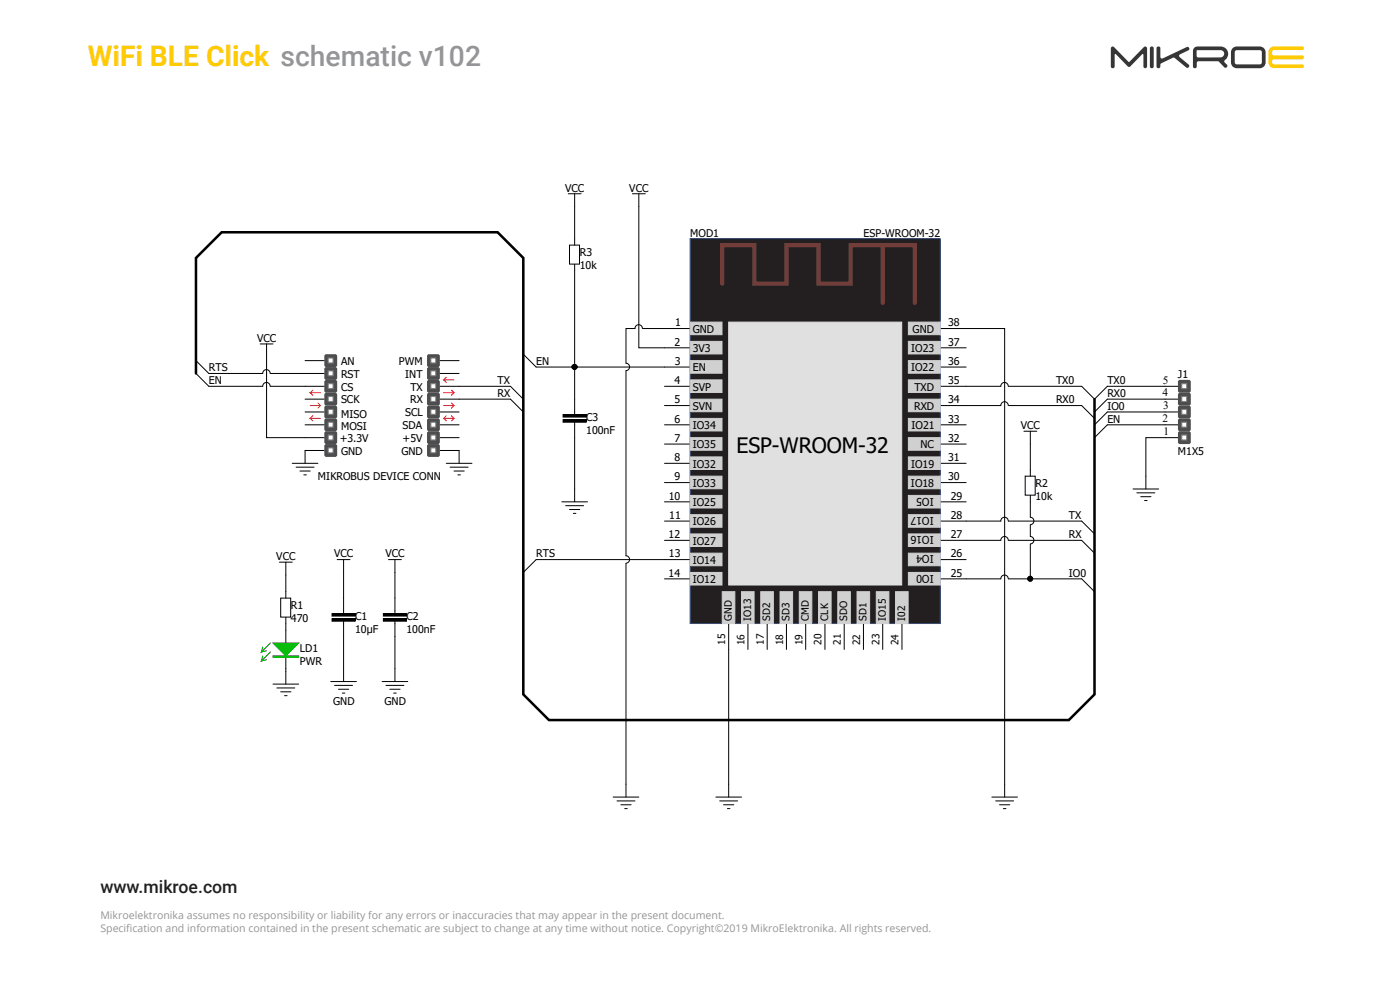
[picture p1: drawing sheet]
<svg xmlns="http://www.w3.org/2000/svg" width="420mm" height="297mm" viewBox="0 0 420 297" stroke-linecap="round" stroke-linejoin="round" font-family="sans-serif">
<path d="M381 14.4l1.3-.5h8.4a.54 .54 0 0 1 .5 .5 .54 .54 0 0 1-.5 .6h-8.6a.9 .9 0 0 0-.5 .8 .9 .9 0 0 0 .5 .8h8.6a.58 .58 0 0 1 .5 .6 .58 .58 0 0 1-.5 .6h-8.6a.8 .8 0 0 0-.5 .8 .8 .8 0 0 0 .7 .7h8.4a.55 .55 0 0 1 .5 .5 .55 .55 0 0 1-.5 .6h-8.4a1.74 1.74 0 0 1-1.8-1.8v-3.3z" fill-rule="evenodd" fill="#ffcb05"/>
<path d="M359 15.1l7.2-.1a1.09 1.09 0 0 1 1.1 1.1 1.09 1.09 0 0 1-1.1 1.1h-6.9l-.3-.5zM358.4 14.2l-.5 1.1v4.6a.58 .58 0 0 0 .6 .5 .58 .58 0 0 0 .5-.5l.1-1.2 .3-.3 6.3 .1a4 4 0 0 0 2.1 1.8l.4-.5-.4-.7a.72 .72 0 0 1-.5-.6 .72 .72 0 0 1 .5-.7 2.22 2.22 0 0 0 .5-2.5 2.22 2.22 0 0 0-2.1-1.4h-6.9zM347.1 14.1l-.1 5.8a.58 .58 0 0 0 .5 .5 .58 .58 0 0 0 .6-.5v-.7l.3-.2 3.7-1.7 3.8 2.9a.57 .57 0 0 0 .7-.1 .57 .57 0 0 0 0-.7l-2.7-2.3-.2-.4 .3-.4 2.5-1.2a.56 .56 0 0 0 .2-.7 .56 .56 0 0 0-.7-.3l-7.3 3.5-.6-.4v-3l-.5-.3zM345.1 14.1l-.1 5.8a.58 .58 0 0 0 .5 .5 .58 .58 0 0 0 .6-.5v-5.5l-.3-.4zM369.8 14.4l.9-.4 7.2-.1a1.74 1.74 0 0 1 1.8 1.8v3a1.74 1.74 0 0 1-1.8 1.7h-6.8a1.74 1.74 0 0 1-1.8-1.7v-3.4zM370.6 15.2l-.2 .5v3l.3 .5 7.2 .1 .6-.3 .1-3.3-.4-.6-7.1-.1zM333.4 14.1l-.1 .4v5.4a.58 .58 0 0 0 .5 .5 .58 .58 0 0 0 .6-.5v-3.5l.3-.2 3.6 3.7 .4 .2 4.2-3.9 .1 3.7a.55 .55 0 0 0 .6 .5 .55 .55 0 0 0 .5-.5v-5.4l-.3-.5-.6 .1-4.5 4.5-4.5-4.5-.4-.2z" fill-rule="evenodd" fill="#343537"/>
<g fill="none" stroke="#000" stroke-width=".3">
<path d="M91.5 108.1h5.8M91.5 111.9h5.8M91.5 115.8h5.8M91.5 119.6h5.8M132 108.1h5.7M132 111.9h5.7M132 115.8h5.7M132 119.6h5.7M91.5 123.5h5.8M91.5 127.3h5.8M91.5 131.2h5.8M91.5 135h5.8"/>
<path d="M132 123.5h5.7M132 127.3h5.7M132 131.2h5.7M132 135h5.7"/>
</g>
<g fill="#4d4d4f">
<path d="M97.3 106.5l.4-.3h3.1l.4 .3v3.1l-.4 .4h-3.1l-.4-.4z" fill-rule="evenodd"/>
<path d="M97.3 110.4l.4-.4h3.1l.4 .4v3.1l-.4 .4h-3.1l-.4-.4z" fill-rule="evenodd"/>
</g>
<g fill="#fff" stroke="#808080" stroke-width=".3">
<path d="M98.5 107.3h1.4v1.5h-1.4z"/>
<path d="M98.5 111.2h1.4v1.4h-1.4z"/>
</g>
<g fill="#4d4d4f">
<path d="M97.3 114.2l.4-.3h3.1l.4 .3v3.1l-.4 .4h-3.1l-.4-.4z" fill-rule="evenodd"/>
<path d="M97.3 118.1l.4-.4h3.1l.4 .4v3.1l-.4 .3h-3.1l-.4-.3z" fill-rule="evenodd"/>
</g>
<g fill="#fff" stroke="#808080" stroke-width=".3">
<path d="M98.5 115h1.4v1.5h-1.4z"/>
<path d="M98.5 118.9h1.4v1.4h-1.4z"/>
</g>
<g fill="#4d4d4f">
<path d="M97.3 121.9l.4-.4h3.1l.4 .4v3.1l-.4 .4h-3.1l-.4-.4z" fill-rule="evenodd"/>
<path d="M97.3 125.8l.4-.4h3.1l.4 .4v3.1l-.4 .3h-3.1l-.4-.3z" fill-rule="evenodd"/>
</g>
<g fill="#fff" stroke="#808080" stroke-width=".3">
<path d="M98.5 122.7h1.4v1.5h-1.4z"/>
<path d="M98.5 126.5h1.4v1.5h-1.4z"/>
</g>
<g fill="#4d4d4f">
<path d="M97.3 129.6l.4-.4h3.1l.4 .4v3.1l-.4 .4h-3.1l-.4-.4z" fill-rule="evenodd"/>
<path d="M97.3 133.5l.4-.4h3.1l.4 .4v3l-.4 .4h-3.1l-.4-.4z" fill-rule="evenodd"/>
</g>
<g fill="#fff" stroke="#808080" stroke-width=".3">
<path d="M98.5 130.4h1.4v1.5h-1.4z"/>
<path d="M98.5 134.2h1.4v1.5h-1.4z"/>
</g>
<g fill="#4d4d4f">
<path d="M128.1 106.5l.4-.3h3.1l.4 .3v3.1l-.4 .4h-3.1l-.4-.4z" fill-rule="evenodd"/>
<path d="M128.1 110.4l.4-.4h3.1l.4 .4v3.1l-.4 .4h-3.1l-.4-.4z" fill-rule="evenodd"/>
</g>
<g fill="#fff" stroke="#808080" stroke-width=".3">
<path d="M129.3 107.3h1.4v1.5h-1.4z"/>
<path d="M129.3 111.2h1.4v1.4h-1.4z"/>
</g>
<g fill="#4d4d4f">
<path d="M128.1 114.2l.4-.3h3.1l.4 .3v3.1l-.4 .4h-3.1l-.4-.4z" fill-rule="evenodd"/>
<path d="M128.1 118.1l.4-.4h3.1l.4 .4v3.1l-.4 .3h-3.1l-.4-.3z" fill-rule="evenodd"/>
</g>
<g fill="#fff" stroke="#808080" stroke-width=".3">
<path d="M129.3 115h1.4v1.5h-1.4z"/>
<path d="M129.3 118.9h1.4v1.4h-1.4z"/>
</g>
<g fill="#4d4d4f">
<path d="M128.1 121.9l.4-.4h3.1l.4 .4v3.1l-.4 .4h-3.1l-.4-.4z" fill-rule="evenodd"/>
<path d="M128.1 125.8l.4-.4h3.1l.4 .4v3.1l-.4 .3h-3.1l-.4-.3z" fill-rule="evenodd"/>
</g>
<g fill="#fff" stroke="#808080" stroke-width=".3">
<path d="M129.3 122.7h1.4v1.5h-1.4z"/>
<path d="M129.3 126.5h1.4v1.5h-1.4z"/>
</g>
<g fill="#4d4d4f">
<path d="M128.1 129.6l.4-.4h3.1l.4 .4v3.1l-.4 .4h-3.1l-.4-.4z" fill-rule="evenodd"/>
<path d="M128.1 133.5l.4-.4h3.1l.4 .4v3l-.4 .4h-3.1l-.4-.4z" fill-rule="evenodd"/>
</g>
<g fill="#fff" stroke="#808080" stroke-width=".3">
<path d="M129.3 130.4h1.4v1.5h-1.4z"/>
<path d="M129.3 134.2h1.4v1.5h-1.4z"/>
</g>
<g fill="none" stroke="#ee0e22" stroke-width=".3">
<path d="M93.8 116.9l-.7 .8M96.1 117.7h-3l.7 .8M133.1 117.7h3.1l-.8 .8M133.9 113.1l-.8 .8M135.4 116.9l.8 .8M136.2 113.9h-3.1l.8 .7M93.1 121.5h3l-.7 .8M93.8 124.6l-.7 .8M95.4 120.8l.7 .7M96.1 125.4h-3l.7 .8M133.1 121.5h3.1l-.8 .8M133.1 125.4h3.1l-.8 .8"/>
<path d="M133.1 125.4l.8 .8M133.9 124.6l-.8 .8M135.4 120.8l.8 .7M135.4 124.6l.8 .8"/>
</g>
<g fill="none" stroke="#000" stroke-width=".3">
<path d="M199.3 98.5h11.6M278.3 98.5h11.5M78 103.1h3.9M80 103.1v3.8M199.3 104.2h11.6M199.3 110h11.6M199.3 115.8h11.6M278.3 104.2h11.5M278.3 110h11.5M278.3 115.8h11.5M87.7 138.9h7.7M91.5 135v3.9"/>
<path d="M133.9 138.9h7.7M137.7 135v3.9M199.3 138.9h11.6M199.3 121.5h11.6M199.3 127.3h11.6M199.3 133.1h11.6M278.3 138.9h11.5M278.3 121.5h11.5M278.3 127.3h11.5M278.3 133.1h11.5M88.8 140h5.4M90 141.2h3.1"/>
<path d="M91.1 142.3h.8M135 140h5.4M136.2 141.2h3.1M137.3 142.3h.8M199.3 144.6h11.6M278.3 144.6h11.5"/>
</g>
<path d="M207.1 71.5h75v115.4h-75z" fill="#231f20" stroke="#039" stroke-width=".3"/>
<g fill="#d0d0d0" stroke="#d0d0d0" stroke-width=".3">
<path d="M207.1 142.7h9.5v3.8h-9.5z"/>
<path d="M207.1 136.9h9.5v3.8h-9.5z"/>
<path d="M207.1 131.2h9.5v3.7h-9.5z"/>
<path d="M207.1 125.4h9.5v3.8h-9.5z"/>
<path d="M207.1 119.6h9.5v3.8h-9.5z"/>
<path d="M207.1 113.9h9.5v3.7h-9.5z"/>
<path d="M207.1 108.1h9.5v3.8h-9.5z"/>
<path d="M207.1 102.3h9.5v3.8h-9.5z"/>
<path d="M207.1 96.5h9.5v3.8h-9.5z"/>
<path d="M272.5 142.7h9.6v3.8h-9.6z"/>
<path d="M272.5 136.9h9.6v3.8h-9.6z"/>
<path d="M272.5 131.2h9.6v3.7h-9.6z"/>
<path d="M272.5 125.4h9.6v3.8h-9.6z"/>
<path d="M272.5 119.6h9.6v3.8h-9.6z"/>
<path d="M272.5 113.9h9.6v3.7h-9.6z"/>
<path d="M272.5 108.1h9.6v3.8h-9.6z"/>
<path d="M272.5 102.3h9.6v3.8h-9.6z"/>
<path d="M272.5 96.5h9.6v3.8h-9.6z"/>
<path d="M207.1 148.5h9.5v3.7h-9.5z"/>
<path d="M207.1 154.2h9.5v3.8h-9.5z"/>
<path d="M207.1 160h9.5v3.8h-9.5z"/>
<path d="M207.1 165.8h9.5v3.8h-9.5z"/>
<path d="M207.1 171.6h9.5v3.7h-9.5z"/>
<path d="M216.7 177.3h3.8v9.6h-3.8z"/>
<path d="M222.5 177.3h3.7v9.6h-3.7z"/>
<path d="M228.2 177.3h3.8v9.6h-3.8z"/>
<path d="M234 177.3h3.8v9.6h-3.8z"/>
<path d="M239.8 177.3h3.8v9.6h-3.8z"/>
<path d="M245.6 177.3h3.7v9.6h-3.7z"/>
<path d="M251.3 177.3h3.8v9.6h-3.8z"/>
<path d="M257.1 177.3h3.8v9.6h-3.8z"/>
<path d="M262.9 177.3h3.8v9.6h-3.8z"/>
<path d="M268.7 177.3h3.7v9.6h-3.7z"/>
<path d="M272.5 148.5h9.6v3.7h-9.6z"/>
<path d="M272.5 154.2h9.6v3.8h-9.6z"/>
<path d="M272.5 160h9.6v3.8h-9.6z"/>
<path d="M272.5 165.8h9.6v3.8h-9.6z"/>
<path d="M272.5 171.6h9.6v3.7h-9.6z"/>
</g>
<path d="M218.6 96.5h51.9v78.8h-51.9z" fill="#e0e0e0" stroke="#e0e0e0" stroke-width=".3"/>
<path d="M264.8 73.5v17.3M216.7 85v-11.5h9.6v11.5h9.6v-11.5h9.7v11.5h9.6v-11.5h19.2v17.3" fill="none" stroke="#723c38" stroke-width="1.3"/>
<g fill="none" stroke="#000" stroke-width=".3">
<path d="M170.5 58.1h3.8M172.4 58.1v3.8M189.7 58.1h3.9M191.6 58.1v3.8M58.8 108.1l3.8 3.8M58.8 111.9l3.8 3.9M153.1 119.6l3.9 3.9M153.1 115.8l3.9 3.8M172.4 119.6v4.6M324.5 115.8l3.9 3.8M168.9 125.8h7v.7h-7zM168.9 124.2h7v.8h-7z"/>
<path d="M172.4 126.5v4.7M324.5 121.5l3.9 3.9M168.5 150.4h7.7M169.7 151.6h5.4M170.9 152.7h3M172 153.9h.8M172.4 146.6v3.8M199.3 150.4h11.6M199.3 156.2h11.6M278.3 150.4h11.5M278.3 156.2h11.5M307.6 142.7h3v5.7h-3z"/>
<path d="M309.1 140.8v1.9M309.1 148.5v1.9M324.5 156.2l3.9 3.8M339.9 146.6h7.7M341.1 147.7h5.4M342.2 148.9h3.1M343.4 150h.7M343.8 142.7v3.9M83.8 168.5h3.9M84.2 179.3h3v5.6h-3zM85.7 168.5v3.8M85.7 177.3v2"/>
<path d="M101.2 167.7h3.8M103.1 167.7v3.9M103.1 179.3v4.6M116.6 167.7h3.8M118.5 167.7v3.9M118.5 179.3v4.6M160.8 167.7l-3.8 3.9M199.3 161.9h11.6M199.3 167.7h11.6M199.3 173.5h11.6M278.3 161.9h11.5M278.3 167.7h11.5"/>
<path d="M278.3 173.5h11.5M324.5 161.9l3.9 3.9M324.5 173.5l3.9 3.8M85.7 185v1.9M85.7 188.9v3.8M85.7 196.6v3.8M99.6 185.4h6.9v.8h-6.9zM99.6 183.9h6.9v.7h-6.9zM103.1 186.2v4.6M115 185.4h6.9v.8h-6.9zM115 183.9h6.9v.7h-6.9zM118.5 186.2v4.6"/>
<path d="M218.6 183.1v11.5M224.4 183.1v11.5M230.2 183.1v11.5M235.9 183.1v11.5M241.7 183.1v11.5M247.5 183.1v11.5M253.3 183.1v11.5M259 183.1v11.5M264.8 183.1v11.5M270.6 183.1v11.5M81.9 205h7.7M83.1 206.2h5.3"/>
<path d="M84.2 207.3h3.1M85.4 208.5h.7M85.7 201.2v3.8M99.2 204.3h7.7M100.4 205.4h5.4M101.5 206.6h3.1M102.7 207.7h.8M103.1 200.4v3.9M114.6 204.3h7.7M115.8 205.4h5.4M116.9 206.6h3.1M118.1 207.7h.8"/>
<path d="M118.5 200.4v3.9M183.9 238.9h7.7M187.8 235v3.9M214.8 238.9h7.7M218.6 235v3.9M297.5 238.9h7.7M301.4 235v3.9M185.1 240h5.4M186.3 241.2h3M187.4 242.3h.8M215.9 240h5.4M217.1 241.2h3"/>
<path d="M218.2 242.3h.8M298.7 240h5.4M299.9 241.2h3M301 242.3h.8"/>
</g>
<g fill="#000">
<path d="M168.9 125.8h7v.7h-7z" fill-rule="evenodd"/>
<path d="M168.9 124.2h7v.8h-7z" fill-rule="evenodd"/>
<path d="M99.6 185.4h6.9v.8h-6.9z" fill-rule="evenodd"/>
<path d="M99.6 183.9h6.9v.7h-6.9z" fill-rule="evenodd"/>
<path d="M115 185.4h6.9v.8h-6.9z" fill-rule="evenodd"/>
<path d="M115 183.9h6.9v.7h-6.9z" fill-rule="evenodd"/>
</g>
<path d="M81.9 196.8h7.7" fill="none" stroke="#00bf00" stroke-width=".38"/>
<path d="M81.9 196.6h7.7v.3h-7.7z" fill="none" stroke="#00bf00" stroke-width=".3"/>
<path d="M81.9 192.7h7.7l-3.9 3.9z" fill="#00bf00"/>
<path d="M78.8 196.6l-.4 1.5M78.8 193.9l-.4 1.5M81.1 195.4l-2.7 2.7 1.6-.4M81.1 192.7l-2.7 2.7 1.6-.4M81.9 192.7h7.7l-3.9 3.9z" fill="none" stroke="#00bf00" stroke-width=".3"/>
<path d="M332.2 115.8l-3.8 3.8M349.5 119.6h3.9M332.2 127.3l-3.8 3.9" fill="none" stroke="#000" stroke-width=".3"/>
<path d="M353.4 118.1l.4-.4h3l.4 .4v3.1l-.4 .3h-3l-.4-.3z" fill-rule="evenodd" fill="#4d4d4f"/>
<path d="M354.5 118.9h1.5v1.4h-1.5z" fill="#fff" stroke="#808080" stroke-width=".3"/>
<path d="M349.5 115.8h3.9" fill="none" stroke="#000" stroke-width=".3"/>
<path d="M353.4 114.2l.4-.3h3l.4 .3v3.1l-.4 .4h-3l-.4-.4z" fill-rule="evenodd" fill="#4d4d4f"/>
<path d="M354.5 115h1.5v1.5h-1.5z" fill="#fff" stroke="#808080" stroke-width=".3"/>
<path d="M349.5 131.2h3.9" fill="none" stroke="#000" stroke-width=".3"/>
<path d="M353.4 129.6l.4-.4h3l.4 .4v3.1l-.4 .4h-3l-.4-.4z" fill-rule="evenodd" fill="#4d4d4f"/>
<path d="M354.5 130.4h1.5v1.5h-1.5z" fill="#fff" stroke="#808080" stroke-width=".3"/>
<path d="M349.5 127.3h3.9" fill="none" stroke="#000" stroke-width=".3"/>
<path d="M353.4 125.8l.4-.4h3l.4 .4v3.1l-.4 .3h-3l-.4-.3z" fill-rule="evenodd" fill="#4d4d4f"/>
<path d="M354.5 126.5h1.5v1.5h-1.5z" fill="#fff" stroke="#808080" stroke-width=".3"/>
<path d="M349.5 123.5h3.9" fill="none" stroke="#000" stroke-width=".3"/>
<path d="M353.4 121.9l.4-.4h3l.4 .4v3.1l-.4 .4h-3l-.4-.4z" fill-rule="evenodd" fill="#4d4d4f"/>
<path d="M354.5 122.7h1.5v1.5h-1.5z" fill="#fff" stroke="#808080" stroke-width=".3"/>
<g fill="none" stroke="#000" stroke-width=".3">
<path d="M170.9 73.5h3v5.7h-3zM172.4 79.2v30.8h26.9M172.4 61.9v11.6M191.6 61.9v42.3h7.7M192.7 98.5a1.12 1.12 0 0 0-1.1-1.2 1.12 1.12 0 0 0-1.1 1.2h-2.7v10.4a1.12 1.12 0 0 1 1.1 1.1 1.12 1.12 0 0 1-1.1 1.1M192.8 98.5h6.5M289.8 98.5h11.6v136.5M80 106.9v24.3h11.5M81 111.9a1.12 1.12 0 0 0-1.1-1.1 1.12 1.12 0 0 0-1.1 1.1h-16.2M81 115.8a1.12 1.12 0 0 0-1.1-1.2 1.12 1.12 0 0 0-1.1 1.2h-16.2M81.1 115.8h10.4M81.1 111.9h10.4"/>
<path d="M137.7 115.8h15.4M137.7 119.6h15.4M157 106.2l3.8 3.8h11.6v9.6M187.8 111.2v55.4a1.12 1.12 0 0 1 1.1 1.1 1.12 1.12 0 0 1-1.1 1.1M302.5 115.8a1.12 1.12 0 0 0-1.1-1.2 1.12 1.12 0 0 0-1.2 1.2h-10.4M302.6 115.8h21.9M332.2 115.8h17.3M349.5 119.6h-17.3l-3.8 3.9M172.4 131.2v15.4M302.5 121.5a1.12 1.12 0 0 0-1.1-1.1 1.12 1.12 0 0 0-1.2 1.1h-10.4M302.6 121.5h21.9M307.2 129.2h3.8"/>
<path d="M309.1 129.2v11.6M332.2 127.3h17.3M349.5 131.2h-5.7v11.5M349.5 123.5h-17.3l-3.8 3.8M302.5 156.2a1.12 1.12 0 0 0-1.1-1.2 1.12 1.12 0 0 0-1.2 1.2h-10.4M302.6 156.2h21.9M309.1 150.4v4.6a1.12 1.12 0 0 1 1.1 1.1 1.12 1.12 0 0 1-1.1 1.1M309.1 157.3v3.5a1.12 1.12 0 0 1 1.1 1.1 1.12 1.12 0 0 1-1.1 1.1M85.7 172.3v5M103.1 171.6v7.7M118.5 171.6v7.7M160.8 167.7h38.5"/>
<path d="M187.8 168.9v66.1M302.5 161.9a1.12 1.12 0 0 0-1.1-1.1 1.12 1.12 0 0 0-1.2 1.1h-10.4M302.5 173.5a1.12 1.12 0 0 0-1.1-1.2 1.12 1.12 0 0 0-1.2 1.2h-10.4M302.6 173.5h21.9M302.6 161.9h21.9M309.1 163.1v10.4M85.7 186.9v2M103.1 190.8v9.6M118.5 190.8v9.6M218.6 194.6v40.4M85.7 200.4v.8"/>
</g>
<g fill="#000" stroke="#000" stroke-width=".3">
<circle cx="172.4" cy="110" r=".73"/>
<circle cx="309.1" cy="173.4" r=".73"/>
</g>
<path d="M58.8 111.9v-34.6l7.7-7.7h82.8l7.7 7.7v130.8l7.7 7.7h156l7.7-7.7v-88.5" fill="none" stroke="#000" stroke-width=".76"/>
<text font-size="8.5" fill="#ffcb05" x="26.4" y="19.9">WiFi BLE Click schematic v102</text>
<text font-size="6.4" x="221" y="135.6">ESP-WROOM-32</text>
<text font-size="5.3" fill="#231f20" x="30.1" y="267.5">www.mikroe.com</text>
<g font-size="3.4">
<text x="272.4" y="99.6">3GND</text>
<text x="274.1" y="99.6">8</text>
<text x="272.4" y="105.3">3I7O23</text>
<text x="272.4" y="111.1">3I6O22</text>
<text x="272.5" y="116.9">35</text>
<text x="348.8" y="118.8">4</text>
<text x="348.9" y="114.9">5</text>
<text x="272.4" y="122.6">34</text>
<text x="349" y="122.6">3</text>
<text x="272.6" y="128.4">3I3O21</text>
<text x="348.8" y="126.5">2</text>
<text x="349.1" y="130.3">1</text>
<text x="272.4" y="134.2">32NC</text>
<text x="272.7" y="139.9">3I1</text>
<text x="272.4" y="145.7">3I0O18</text>
</g>
<g font-size="3.2">
<text x="169.5" y="57.4">VCC</text>
<text x="188.8" y="57.4">VCC</text>
<text x="207.1" y="70.9">MOD1</text>
<text x="259" y="70.9">ESP-WROOM-32</text>
<text x="173.9" y="76.6">R3</text>
<text x="173.9" y="80.5">10k</text>
<text x="202.5" y="97.8">1</text>
<text x="207.8" y="99.7">GND</text>
<text x="284.5" y="97.8">38</text>
<text x="77.1" y="102.4">VCC</text>
<text x="202.3" y="103.6">2</text>
<text x="207.8" y="105.5">3V3</text>
<text x="284.5" y="103.6">37</text>
<text x="62.6" y="111.3">RTS</text>
<text x="102.3" y="109.4">AN</text>
<text x="102.3" y="113.2">RST</text>
<text x="119.6" y="109.4">PWM</text>
<text x="121.6" y="113.2">INT</text>
<text x="160.8" y="109.4">EN</text>
<text x="202.4" y="109.4">3</text>
<text x="207.8" y="111.3">EN</text>
<text x="284.5" y="109.4">36</text>
<text x="353.4" y="113.2">J1</text>
<text x="62.6" y="115.1">EN</text>
<text x="102.3" y="117">CS</text>
<text x="123.1" y="117">TX</text>
<text x="149.3" y="115.1">TX</text>
<text x="149.3" y="119">RX</text>
<text x="202.3" y="115.1">4</text>
<text x="207.8" y="117">SVP</text>
<text x="274.3" y="117">TXD</text>
<text x="284.5" y="115.1">35</text>
<text x="316.8" y="115.1">TX0</text>
<text x="332.2" y="119">RX0</text>
<text x="332.2" y="115.1">TX0</text>
<text x="102.3" y="120.9">SCK</text>
<text x="102.3" y="125.1">MISO</text>
<text x="121.6" y="124.7">SCL</text>
<text x="123" y="120.9">RX</text>
<text x="202.4" y="120.9">5</text>
<text x="207.8" y="122.8">SVN</text>
<text x="274.2" y="122.8">RXD</text>
<text x="284.5" y="120.9">34</text>
<text x="316.8" y="120.9">RX0</text>
<text x="332.2" y="122.8">IO0</text>
<text x="102.3" y="129">MOSI</text>
<text x="120.8" y="128.6">SDA</text>
<text x="175.9" y="126.3">C3</text>
<text x="175.9" y="130.1">100nF</text>
<text x="202.3" y="126.7">6</text>
<text x="207.8" y="128.6">IO34</text>
<text x="284.5" y="126.7">33</text>
<text x="306.2" y="128.6">VCC</text>
<text x="332.2" y="126.7">EN</text>
<text x="101.9" y="132.4">+3.3V</text>
<text x="102.3" y="136.3">GND</text>
<text x="120.4" y="136.3">GND</text>
<text x="120.8" y="132.4">+5V</text>
<text x="202.4" y="132.4">7</text>
<text x="207.8" y="134.4">IO35</text>
<text x="284.5" y="132.4">32</text>
<text x="353.4" y="136.3">M1X5</text>
<text x="95.4" y="144">MIKROBUS DEVICE CONN</text>
<text x="202.3" y="144">9</text>
<text x="202.3" y="138.2">8</text>
<text x="207.8" y="140.1">IO32</text>
<text x="274.6" y="140.1">O19</text>
<text x="284.5" y="138.2">31</text>
<text x="284.5" y="144">30</text>
<text x="200.6" y="149.7">10</text>
<text x="207.8" y="145.9">IO33</text>
<text x="280.1" y="149.1" transform="rotate(-180 280.1 149.1)">IO5</text>
<text x="285.2" y="149.7">29</text>
<text x="310.6" y="145.9">R2</text>
<text x="310.6" y="149.7">10k</text>
<text x="200.8" y="155.5">11</text>
<text x="207.8" y="151.7">IO25</text>
<text x="280.1" y="154.9" transform="rotate(-180 280.1 154.9)">IO17</text>
<text x="285.2" y="155.5">28</text>
<text x="320.7" y="155.5">TX</text>
<text x="200.6" y="161.3">12</text>
<text x="207.8" y="157.4">IO26</text>
<text x="280.1" y="160.7" transform="rotate(-180 280.1 160.7)">IO16</text>
<text x="285.2" y="161.3">27</text>
<text x="320.7" y="161.3">RX</text>
<text x="82.9" y="167.8">VCC</text>
<text x="100.2" y="167.1">VCC</text>
<text x="115.6" y="167.1">VCC</text>
<text x="160.8" y="167.1">RTS</text>
<text x="200.7" y="167.1">13</text>
<text x="207.8" y="163.2">IO27</text>
<text x="280.1" y="166.4" transform="rotate(-180 280.1 166.4)">IO4</text>
<text x="285.2" y="167.1">26</text>
<text x="200.6" y="172.8">14</text>
<text x="207.8" y="169">IO14</text>
<text x="280.1" y="172.2" transform="rotate(-180 280.1 172.2)">IO0</text>
<text x="285.2" y="172.8">25</text>
<text x="320.7" y="172.8">IO0</text>
<text x="207.8" y="174.8">IO12</text>
<text x="87.3" y="182.4">R1</text>
<text x="106.5" y="185.9">C1</text>
<text x="121.9" y="185.9">C2</text>
<text x="87.3" y="186.3">470</text>
<text x="106.5" y="189.8">10µF</text>
<text x="121.9" y="189.8">100nF</text>
<text x="90" y="195.5">LD1</text>
<text x="90" y="199.4">PWR</text>
<text x="100" y="211.3">GND</text>
<text x="115.4" y="211.3">GND</text>
</g>
<g font-size="3.2" fill="#939598">
<text x="30.1" y="275.6">Mikroelektronika assumes no responsibility or liability for any errors or inaccuracies that may appear in the present document.</text>
<text x="30.1" y="279.4">Specif</text>
<text x="37.9" y="279.4">ication and information contained in the present schematic are subject to change at any time without notice. Copyright©2019 MikroElektronika. All rights reserved.</text>
</g>
<g font-size="3">
<text x="219.5" y="186.2" transform="rotate(-90 219.5 186.2)">GND</text>
<text x="225.3" y="186.2" transform="rotate(-90 225.3 186.2)">IO13</text>
<text x="231.1" y="186.2" transform="rotate(-90 231.1 186.2)">SD2</text>
<text x="236.9" y="186.2" transform="rotate(-90 236.9 186.2)">SD3</text>
<text x="242.6" y="186.2" transform="rotate(-90 242.6 186.2)">CMD</text>
<text x="248.4" y="186.2" transform="rotate(-90 248.4 186.2)">CLK</text>
<text x="254.2" y="186.2" transform="rotate(-90 254.2 186.2)">SDO</text>
<text x="260" y="186.2" transform="rotate(-90 260 186.2)">SD1</text>
<text x="265.7" y="186.2" transform="rotate(-90 265.7 186.2)">IO15</text>
<text x="271.5" y="186.2" transform="rotate(-90 271.5 186.2)">I02</text>
<text x="217.6" y="193.4" transform="rotate(-90 217.6 193.4)">15</text>
<text x="223.4" y="193.4" transform="rotate(-90 223.4 193.4)">16</text>
<text x="229.2" y="193.4" transform="rotate(-90 229.2 193.4)">17</text>
<text x="234.9" y="193.4" transform="rotate(-90 234.9 193.4)">18</text>
<text x="240.7" y="193.4" transform="rotate(-90 240.7 193.4)">19</text>
<text x="246.5" y="193.4" transform="rotate(-90 246.5 193.4)">20</text>
<text x="252.3" y="193.2" transform="rotate(-90 252.3 193.2)">21</text>
<text x="258" y="193.4" transform="rotate(-90 258 193.4)">22</text>
<text x="263.8" y="193.3" transform="rotate(-90 263.8 193.3)">23</text>
<text x="269.6" y="193.4" transform="rotate(-90 269.6 193.4)">24</text>
</g>
</svg>
